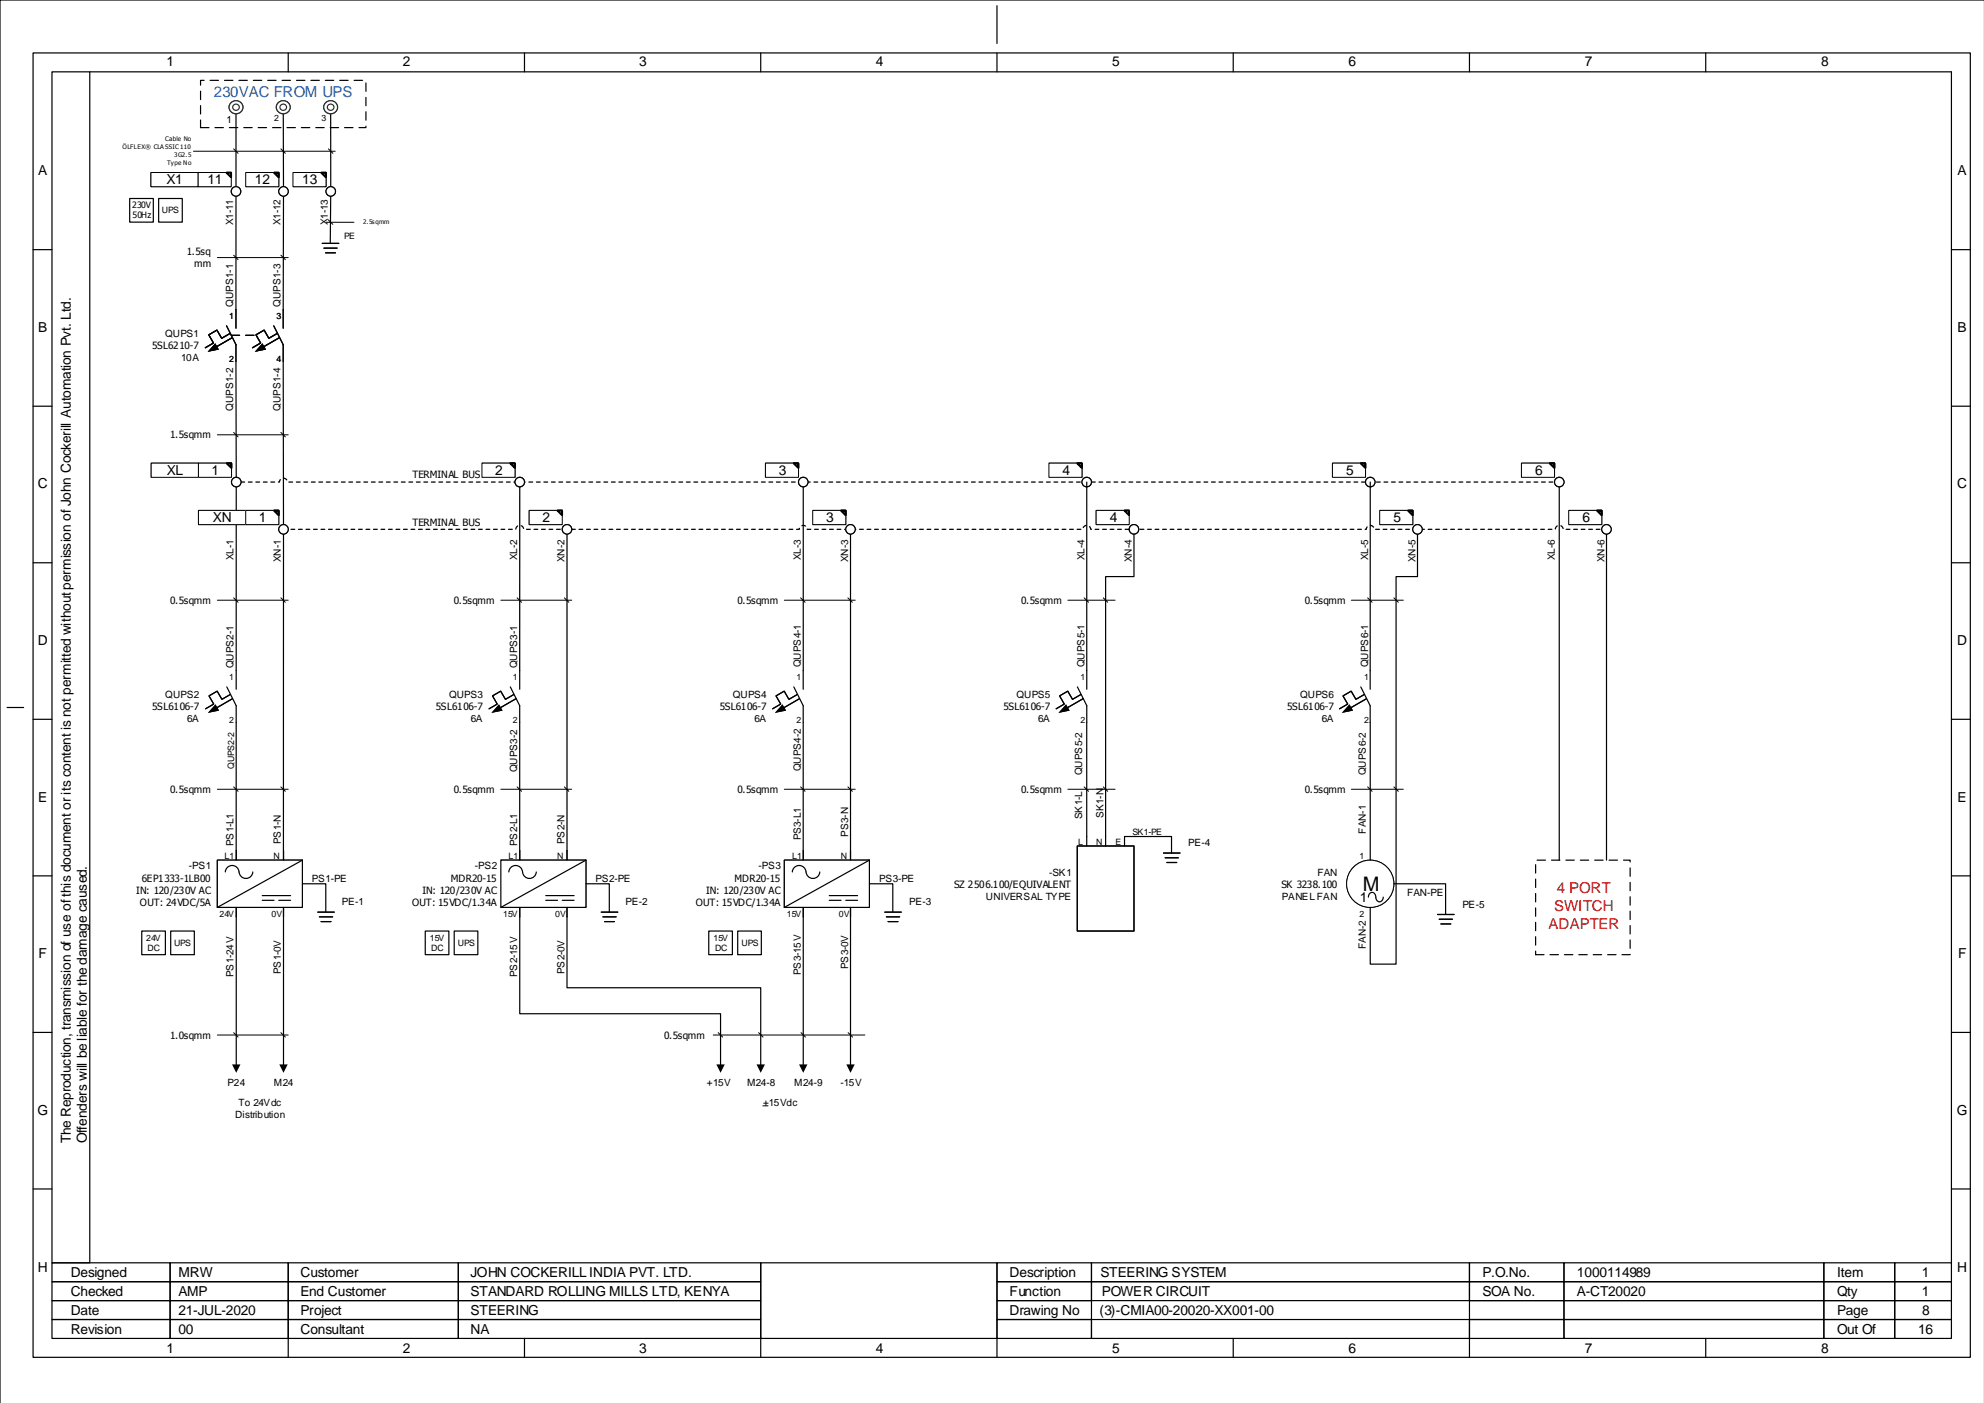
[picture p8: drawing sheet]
<svg xmlns="http://www.w3.org/2000/svg" width="420mm" height="297mm" viewBox="0 0 420 297" stroke-linecap="round" stroke-linejoin="round" font-family="sans-serif">
<g fill="none" stroke="#000" stroke-width=".25">
<path d="M419.9 0h-419.9v296.9M7 11.2h410v276h-410zM11 15.2h8v252h-8zM19 15.2h394v252M61 11.2v4M111 11.2v4M161 11.2v4M211 1.2v8M211 11.2v4M261 11.2v4M311 11.2v4M361 11.2v4"/>
<path d="M49.9 22.7v17.8M59.9 22.7l.1 17.8M70 22.7v17.8M7 52.8h4M413 52.8h4M47.9 68.9l2 4v3.5M48.6 70.6l-1.7 1-1-1.8-1.7 1 1 1.8-1.7 1M49.1 71.4l-3.3 2M49.9 65.5v3.9M57.9 68.9l2 4v3.5M58.6 70.6l-1.7 1-1-1.8-1.7 1 1 1.8-1.8 1M59.1 71.4l-3.4 2"/>
<path d="M59.9 65.5v3.9M7 86h4M413 86h4M7 119.1h4M60 112v40.8M413 119.1h4M1.5 149.7h3.5M7 152.2h4M413 152.2h4M7 185.3h4M413 185.3h4M7 218.5h4"/>
<path d="M413 218.5h4M7 251.6h4M413 251.6h4M11 279.2h25v4h-25zM11 275.2h25v4h-25zM11 271.2h25v4h-25zM11 267.2h25v4h-25zM36 279.2h25v4h-25zM36 275.2h25v4h-25zM36 271.2h25v4h-25zM36 267.2h25v4h-25zM61 279.2h36v4h-36z"/>
<path d="M61 275.2h36v4h-36zM61 271.2h36v4h-36zM61 267.2h36v4h-36zM97 279.2h64v4h-64zM97 275.2h64v4h-64zM97 271.2h64v4h-64zM97 267.2h64v4h-64zM161 267.2h50v16h-50zM211 279.2h20v4h-20zM211 275.2h20v4h-20zM211 271.2h20v4h-20zM211 267.2h20v4h-20z"/>
<path d="M231 279.2h80v4h-80zM231 271.2h80v4h-80zM231 267.2h80v4h-80zM311 279.2h20v4h-20zM311 275.2h20v4h-20zM311 271.2h20v4h-20zM311 267.2h20v4h-20zM331 279.2h55v4h-55zM331 275.2h55v4h-55zM331 271.2h55v4h-55zM331 267.2h55v4h-55zM386 279.2h15v4h-15z"/>
<path d="M386 275.2h15v4h-15zM386 271.2h15v4h-15zM386 267.2h15v4h-15zM401 279.2h12v4h-12zM401 275.2h12v4h-12zM401 271.2h12v4h-12zM401 267.2h12v4h-12zM61 283.2v4M111 283.2v4M161 283.2v4M211 283.2v4M261 283.2v4"/>
<path d="M311 283.2v4M361 283.2v4"/>
</g>
<path d="M51 102h8.1a.83 .83 0 0 1 .9-.8 .83 .83 0 0 1 .8 .8h269.2M60 112h49.2a.83 .83 0 0 1 .8-.8 .83 .83 0 0 1 .8 .8h58.4a.83 .83 0 0 1 .8-.8 .83 .83 0 0 1 .8 .8h58.4a.83 .83 0 0 1 .8-.8 .83 .83 0 0 1 .8 .8h58.4a.83 .83 0 0 1 .8-.8 .83 .83 0 0 1 .8 .8h38.4a.83 .83 0 0 1 .8-.8 .83 .83 0 0 1 .8 .8h9.2" fill="none" stroke="#000" stroke-width=".26" stroke-dasharray=".8 .8"/>
<path d="M42.4 17h35v10h-35zM48.9 70.9h5.2" fill="none" stroke="#000" stroke-width=".25" stroke-dasharray="1.8 1.3"/>
<path d="M45.6 72.6l.7 1.4-2.3 .4zM55.5 72.6l.8 1.4-2.4 .4z" fill="#000"/>
<circle cx="49.9" cy="22.7" r="1.42" fill="#fff"/>
<g fill="none" stroke="#008000" stroke-width=".25">
<circle cx="49.9" cy="22.7" r="1.42"/>
<circle cx="49.9" cy="22.7" r=".69"/>
</g>
<circle cx="49.9" cy="22.7" r="1.42" fill="#fff"/>
<g fill="none" stroke="#008000" stroke-width=".25">
<circle cx="49.9" cy="22.7" r="1.42"/>
<circle cx="49.9" cy="22.7" r=".69"/>
</g>
<circle cx="59.9" cy="22.7" r="1.42" fill="#fff"/>
<g fill="none" stroke="#008000" stroke-width=".25">
<circle cx="59.9" cy="22.7" r="1.42"/>
<circle cx="59.9" cy="22.7" r=".69"/>
</g>
<circle cx="59.9" cy="22.7" r="1.42" fill="#fff"/>
<g fill="none" stroke="#008000" stroke-width=".25">
<circle cx="59.9" cy="22.7" r="1.42"/>
<circle cx="59.9" cy="22.7" r=".69"/>
</g>
<circle cx="69.9" cy="22.7" r="1.42" fill="#fff"/>
<g fill="none" stroke="#008000" stroke-width=".25">
<circle cx="69.9" cy="22.7" r="1.42"/>
<circle cx="70" cy="22.7" r=".69"/>
</g>
<circle cx="69.9" cy="22.7" r="1.42" fill="#fff"/>
<g fill="none" stroke="#008000" stroke-width=".25">
<circle cx="69.9" cy="22.7" r="1.42"/>
<circle cx="70" cy="22.7" r=".69"/>
</g>
<path d="M40.9 32h30M49.4 31.5l1 .9M59.4 31.5l1 .9M69.5 31.5l.9 .9" fill="none" stroke="#000" stroke-width=".21"/>
<path d="M50 152.8v27.2M60 152.8v27.2M50 194v31.4M60 194v31.4M67.3 193h3.4M67.6 194h2.8M67.9 195h2.2" fill="none" stroke="#000" stroke-width=".25"/>
<path d="M49.1 225.2h1.8l-.9 1.8zM59.1 225.2h1.8l-.9 1.8z" fill="#000"/>
<path d="M46 182h18v10h-18z" fill-rule="evenodd" fill="#fff"/>
<path d="M46 182h18v10h-18zM47.7 184.5a1.46 1.46 0 0 1 1.4-1.4 1.46 1.46 0 0 1 1.5 1.4 1.45 1.45 0 0 0 1.5 1.4 1.45 1.45 0 0 0 1.4-1.4M50 180v2M50 192v2M55.5 189.5h6M55.5 190.5h2.5M59 190.5h2.5M60 180v2M60 192v2M64 182l-18 10" fill="none" stroke="#000" stroke-width=".25"/>
<path d="M46 182h18v10h-18z" fill-rule="evenodd" fill="#fff"/>
<path d="M46 182h18v10h-18zM47.7 184.5a1.46 1.46 0 0 1 1.4-1.4 1.46 1.46 0 0 1 1.5 1.4 1.45 1.45 0 0 0 1.5 1.4 1.45 1.45 0 0 0 1.4-1.4M50 180v2M50 192v2M55.5 189.5h6M55.5 190.5h2.5M59 190.5h2.5M60 180v2M60 192v2M64 187h5v6M64 182l-18 10" fill="none" stroke="#000" stroke-width=".25"/>
<path d="M30 197h5v5h-5z" fill-rule="evenodd" fill="#fff"/>
<path d="M30 197h5v5h-5z" fill="none" stroke="#000" stroke-width=".25"/>
<path d="M36.1 197h5v5h-5z" fill-rule="evenodd" fill="#fff"/>
<path d="M36.1 197h5v5h-5z" fill="none" stroke="#000" stroke-width=".25"/>
<path d="M27.4 42h5v5h-5z" fill-rule="evenodd" fill="#fff"/>
<path d="M27.4 42h5v5h-5z" fill="none" stroke="#000" stroke-width=".25"/>
<path d="M33.6 42h5v5h-5z" fill-rule="evenodd" fill="#fff"/>
<path d="M33.6 42h5v5h-5zM68.2 51.5h3.5M68.5 52.5h2.8M68.9 53.5h2.1M70 40.5l-.1 11M110 152.8v27.2M127.3 193h3.5M127.6 194h2.8M127.9 195h2.2" fill="none" stroke="#000" stroke-width=".25"/>
<path d="M106 182h18v10h-18z" fill-rule="evenodd" fill="#fff"/>
<path d="M106 182h18v10h-18zM107.7 184.5a1.46 1.46 0 0 1 1.4-1.4 1.46 1.46 0 0 1 1.5 1.4 1.45 1.45 0 0 0 1.5 1.4 1.45 1.45 0 0 0 1.4-1.4M110 180v2M110 192v2M115.5 189.5h6M115.5 190.5h2.5M119 190.5h2.5M120 180v2M120 192v2M124 182l-18 10" fill="none" stroke="#000" stroke-width=".25"/>
<path d="M106 182h18v10h-18z" fill-rule="evenodd" fill="#fff"/>
<path d="M106 182h18v10h-18zM107.7 184.5a1.46 1.46 0 0 1 1.4-1.4 1.46 1.46 0 0 1 1.5 1.4 1.45 1.45 0 0 0 1.5 1.4 1.45 1.45 0 0 0 1.4-1.4M110 180v2M110 192v2M115.5 189.5h6M115.5 190.5h2.5M119 190.5h2.5M120 180v2M120 192v2M124 187h5v6M124 182l-18 10" fill="none" stroke="#000" stroke-width=".25"/>
<path d="M90 197h5v5h-5z" fill-rule="evenodd" fill="#fff"/>
<path d="M90 197h5v5h-5z" fill="none" stroke="#000" stroke-width=".25"/>
<path d="M96.1 197h5v5h-5z" fill-rule="evenodd" fill="#fff"/>
<path d="M180 112v68M170 152.8v27.2M96.1 197h5v5h-5zM187.3 193h3.5M187.6 194h2.8M187.9 195h2.1" fill="none" stroke="#000" stroke-width=".25"/>
<path d="M110 102v39.9M120 112v68" fill="none" stroke="#000" stroke-width=".26"/>
<path d="M166 182h18v10h-18z" fill-rule="evenodd" fill="#fff"/>
<path d="M166 182h18v10h-18zM167.7 184.5a1.46 1.46 0 0 1 1.4-1.4 1.46 1.46 0 0 1 1.5 1.4 1.45 1.45 0 0 0 1.5 1.4 1.45 1.45 0 0 0 1.4-1.4M170 180v2M170 192v2M175.5 189.5h6M175.5 190.5h2.5M179 190.5h2.5M180 180v2M180 192v2M184 182l-18 10" fill="none" stroke="#000" stroke-width=".25"/>
<path d="M166 182h18v10h-18z" fill-rule="evenodd" fill="#fff"/>
<path d="M166 182h18v10h-18zM167.7 184.5a1.46 1.46 0 0 1 1.4-1.4 1.46 1.46 0 0 1 1.5 1.4 1.45 1.45 0 0 0 1.5 1.4 1.45 1.45 0 0 0 1.4-1.4M170 180v2M170 192v2M175.5 189.5h6M175.5 190.5h2.5M179 190.5h2.5M180 180v2M180 192v2M184 187h5v6M184 182l-18 10" fill="none" stroke="#000" stroke-width=".25"/>
<path d="M150 197h5v5h-5z" fill-rule="evenodd" fill="#fff"/>
<path d="M150 197h5v5h-5z" fill="none" stroke="#000" stroke-width=".25"/>
<path d="M156.1 197h5v5h-5z" fill-rule="evenodd" fill="#fff"/>
<path d="M230 152.8v26.2M234 177v2M238 179v-2h9.9v3.5M110 194v20.5h42.5v10.9M156.1 197h5v5h-5zM180 194v31.4M246.2 180.5h3.5M246.6 181.5h2.8M246.9 182.5h2.1" fill="none" stroke="#000" stroke-width=".25"/>
<path d="M161.4 234h1.2" fill="none" stroke="#000" stroke-width=".21"/>
<path d="M151.6 225.2h1.8l-.9 1.8zM179.1 225.2h1.8l-.9 1.8z" fill="#000"/>
<circle cx="290" cy="187" r="5" fill="#fff"/>
<circle cx="290" cy="187" r="5" fill="none" stroke="#000" stroke-width=".21"/>
<path d="M289.6 189.8a.81 .81 0 0 1 .8-1 .81 .81 0 0 1 .8 1 .81 .81 0 0 0 .8 1 .81 .81 0 0 0 .7-1" fill="none" stroke="#000" stroke-width=".25"/>
<circle cx="290" cy="187" r="5" fill="#fff"/>
<g fill="none" stroke="#000" stroke-width=".21">
<path d="M46 54.5h15M49.4 54l1 .9M59.4 54l1 .9M69 47h5.9M69.5 46.5l.9 1M46 92h15M49.4 91.5l1 .9M59.4 91.5l1 .9M46 127h15M49.4 126.5l1 .9M59.4 126.5l1 .9M106 127h15"/>
<path d="M109.4 126.5l1 .9M119.4 126.5l1 .9M46 167h15M49.4 166.5l1 .9M59.4 166.5l1 .9M46 219h15M49.4 218.5l1 .9M59.4 218.5l1 .9M150.9 219h32.1M152 218.5l.9 .9M179.5 218.5l.9 .9"/>
<circle cx="290" cy="187" r="5"/>
</g>
<path d="M59.9 76.4l.1 35.6M290 152.8v29.2M289.6 189.8a.81 .81 0 0 1 .8-1 .81 .81 0 0 1 .8 1 .81 .81 0 0 0 .8 1 .81 .81 0 0 0 .7-1M295 187h10.9v6.5M304.2 193.5h3.5M304.6 194.5h2.8M304.9 195.5h2.1" fill="none" stroke="#000" stroke-width=".25"/>
<circle cx="70" cy="40.5" r="1" fill="#fff"/>
<circle cx="70" cy="40.5" r="1" fill="none" stroke="#000" stroke-width=".25"/>
<path d="M62 36.5h7v3h-7z" fill-rule="evenodd" fill="#fff"/>
<path d="M62 36.5h7v3h-7z" fill="none" stroke="#000" stroke-width=".21"/>
<path d="M68 36.6h1v.9z" fill="#fff"/>
<path d="M68 36.6h1v.9z" fill="none" stroke="#000" stroke-width=".42"/>
<circle cx="70" cy="40.5" r="1" fill="#fff"/>
<circle cx="70" cy="40.5" r="1" fill="none" stroke="#000" stroke-width=".25"/>
<path d="M62 36.5h7v3h-7z" fill-rule="evenodd" fill="#fff"/>
<path d="M62 36.5h7v3h-7z" fill="none" stroke="#000" stroke-width=".21"/>
<path d="M68 36.6h1v.9z" fill="#fff"/>
<path d="M68 36.6h1v.9z" fill="none" stroke="#000" stroke-width=".42"/>
<path d="M49.9 40.5v25M60 40.5l-.1 25" fill="none" stroke="#000" stroke-width=".25"/>
<circle cx="49.9" cy="40.5" r="1" fill="#fff"/>
<circle cx="49.9" cy="40.5" r="1" fill="none" stroke="#000" stroke-width=".25"/>
<path d="M31.9 36.5h10v3h-10z" fill-rule="evenodd" fill="#fff"/>
<path d="M31.9 36.5h10v3h-10z" fill="none" stroke="#000" stroke-width=".21"/>
<path d="M41.9 36.5h7v3h-7z" fill-rule="evenodd" fill="#fff"/>
<path d="M41.9 36.5h7v3h-7z" fill="none" stroke="#000" stroke-width=".21"/>
<path d="M47.9 36.6h1v.9z" fill="#fff"/>
<path d="M47.9 36.6h1v.9z" fill="none" stroke="#000" stroke-width=".42"/>
<circle cx="49.9" cy="40.5" r="1" fill="#fff"/>
<circle cx="49.9" cy="40.5" r="1" fill="none" stroke="#000" stroke-width=".25"/>
<path d="M31.9 36.5h10v3h-10z" fill-rule="evenodd" fill="#fff"/>
<path d="M31.9 36.5h10v3h-10z" fill="none" stroke="#000" stroke-width=".21"/>
<path d="M41.9 36.5h7v3h-7z" fill-rule="evenodd" fill="#fff"/>
<path d="M41.9 36.5h7v3h-7z" fill="none" stroke="#000" stroke-width=".21"/>
<path d="M47.9 36.6h1v.9z" fill="#fff"/>
<path d="M47.9 36.6h1v.9z" fill="none" stroke="#000" stroke-width=".42"/>
<circle cx="60" cy="40.5" r="1" fill="#fff"/>
<circle cx="60" cy="40.5" r="1" fill="none" stroke="#000" stroke-width=".25"/>
<path d="M52 36.5h7v3h-7z" fill-rule="evenodd" fill="#fff"/>
<path d="M52 36.5h7v3h-7z" fill="none" stroke="#000" stroke-width=".21"/>
<path d="M58 36.6h.9v.9z" fill="#fff"/>
<path d="M58 36.6h.9v.9z" fill="none" stroke="#000" stroke-width=".42"/>
<circle cx="60" cy="40.5" r="1" fill="#fff"/>
<circle cx="60" cy="40.5" r="1" fill="none" stroke="#000" stroke-width=".25"/>
<path d="M52 36.5h7v3h-7z" fill-rule="evenodd" fill="#fff"/>
<path d="M52 36.5h7v3h-7z" fill="none" stroke="#000" stroke-width=".21"/>
<path d="M58 36.6h.9v.9z" fill="#fff"/>
<path d="M58 36.6h.9v.9z" fill="none" stroke="#000" stroke-width=".42"/>
<path d="M49.9 76.4l.1 65.5" fill="none" stroke="#000" stroke-width=".25"/>
<circle cx="60" cy="112" r="1" fill="#fff"/>
<circle cx="60" cy="112" r="1" fill="none" stroke="#000" stroke-width=".25"/>
<path d="M42 108h10v3h-10z" fill-rule="evenodd" fill="#fff"/>
<path d="M42 108h10v3h-10z" fill="none" stroke="#000" stroke-width=".21"/>
<path d="M52 108h7v3h-7z" fill-rule="evenodd" fill="#fff"/>
<path d="M52 108h7v3h-7z" fill="none" stroke="#000" stroke-width=".21"/>
<path d="M58 108h.9v1z" fill="#fff"/>
<path d="M58 108h.9v1z" fill="none" stroke="#000" stroke-width=".42"/>
<circle cx="60" cy="112" r="1" fill="#fff"/>
<circle cx="60" cy="112" r="1" fill="none" stroke="#000" stroke-width=".25"/>
<path d="M42 108h10v3h-10z" fill-rule="evenodd" fill="#fff"/>
<path d="M42 108h10v3h-10z" fill="none" stroke="#000" stroke-width=".21"/>
<path d="M52 108h7v3h-7z" fill-rule="evenodd" fill="#fff"/>
<path d="M52 108h7v3h-7z" fill="none" stroke="#000" stroke-width=".21"/>
<path d="M58 108h.9v1z" fill="#fff"/>
<path d="M58 108h.9v1z" fill="none" stroke="#000" stroke-width=".42"/>
<circle cx="50" cy="102" r="1" fill="#fff"/>
<circle cx="50" cy="102" r="1" fill="none" stroke="#000" stroke-width=".25"/>
<path d="M32 98h10v3h-10z" fill-rule="evenodd" fill="#fff"/>
<path d="M32 98h10v3h-10z" fill="none" stroke="#000" stroke-width=".21"/>
<path d="M42 98h7v3h-7z" fill-rule="evenodd" fill="#fff"/>
<path d="M42 98h7v3h-7z" fill="none" stroke="#000" stroke-width=".21"/>
<path d="M48 98.1h1v.9z" fill="#fff"/>
<path d="M48 98.1h1v.9z" fill="none" stroke="#000" stroke-width=".42"/>
<circle cx="50" cy="102" r="1" fill="#fff"/>
<circle cx="50" cy="102" r="1" fill="none" stroke="#000" stroke-width=".25"/>
<path d="M32 98h10v3h-10z" fill-rule="evenodd" fill="#fff"/>
<path d="M32 98h10v3h-10z" fill="none" stroke="#000" stroke-width=".21"/>
<path d="M42 98h7v3h-7z" fill-rule="evenodd" fill="#fff"/>
<path d="M42 98h7v3h-7z" fill="none" stroke="#000" stroke-width=".21"/>
<path d="M48 98.1h1v.9z" fill="#fff"/>
<path d="M48 98.1h1v.9z" fill="none" stroke="#000" stroke-width=".42"/>
<circle cx="120" cy="112" r="1" fill="#fff"/>
<circle cx="120" cy="112" r="1" fill="none" stroke="#000" stroke-width=".25"/>
<path d="M112 108h7v3h-7z" fill-rule="evenodd" fill="#fff"/>
<path d="M112 108h7v3h-7z" fill="none" stroke="#000" stroke-width=".21"/>
<path d="M118 108h.9v1z" fill="#fff"/>
<path d="M118 108h.9v1z" fill="none" stroke="#000" stroke-width=".42"/>
<circle cx="120" cy="112" r="1" fill="#fff"/>
<circle cx="120" cy="112" r="1" fill="none" stroke="#000" stroke-width=".25"/>
<path d="M112 108h7v3h-7z" fill-rule="evenodd" fill="#fff"/>
<path d="M112 108h7v3h-7z" fill="none" stroke="#000" stroke-width=".21"/>
<path d="M118 108h.9v1z" fill="#fff"/>
<path d="M118 108h.9v1z" fill="none" stroke="#000" stroke-width=".42"/>
<circle cx="110" cy="102" r="1" fill="#fff"/>
<circle cx="110" cy="102" r="1" fill="none" stroke="#000" stroke-width=".25"/>
<path d="M102 98h7v3h-7z" fill-rule="evenodd" fill="#fff"/>
<path d="M102 98h7v3h-7z" fill="none" stroke="#000" stroke-width=".21"/>
<path d="M108 98.1h.9v.9z" fill="#fff"/>
<path d="M108 98.1h.9v.9z" fill="none" stroke="#000" stroke-width=".42"/>
<circle cx="110" cy="102" r="1" fill="#fff"/>
<circle cx="110" cy="102" r="1" fill="none" stroke="#000" stroke-width=".25"/>
<path d="M102 98h7v3h-7z" fill-rule="evenodd" fill="#fff"/>
<path d="M102 98h7v3h-7z" fill="none" stroke="#000" stroke-width=".21"/>
<path d="M108 98.1h.9v.9z" fill="#fff"/>
<path d="M108 98.1h.9v.9z" fill="none" stroke="#000" stroke-width=".42"/>
<path d="M170 102v39.9" fill="none" stroke="#000" stroke-width=".25"/>
<circle cx="180" cy="112" r="1" fill="#fff"/>
<circle cx="180" cy="112" r="1" fill="none" stroke="#000" stroke-width=".25"/>
<path d="M172 108h7v3h-7z" fill-rule="evenodd" fill="#fff"/>
<path d="M172 108h7v3h-7z" fill="none" stroke="#000" stroke-width=".21"/>
<path d="M178 108h1v1z" fill="#fff"/>
<path d="M178 108h1v1z" fill="none" stroke="#000" stroke-width=".42"/>
<circle cx="180" cy="112" r="1" fill="#fff"/>
<circle cx="180" cy="112" r="1" fill="none" stroke="#000" stroke-width=".25"/>
<path d="M172 108h7v3h-7z" fill-rule="evenodd" fill="#fff"/>
<path d="M172 108h7v3h-7z" fill="none" stroke="#000" stroke-width=".21"/>
<path d="M178 108h1v1z" fill="#fff"/>
<path d="M178 108h1v1z" fill="none" stroke="#000" stroke-width=".42"/>
<circle cx="170" cy="102" r="1" fill="#fff"/>
<circle cx="170" cy="102" r="1" fill="none" stroke="#000" stroke-width=".25"/>
<path d="M162 98h7v3h-7z" fill-rule="evenodd" fill="#fff"/>
<path d="M162 98h7v3h-7z" fill="none" stroke="#000" stroke-width=".21"/>
<path d="M168 98.1h.9v.9z" fill="#fff"/>
<path d="M168 98.1h.9v.9z" fill="none" stroke="#000" stroke-width=".42"/>
<circle cx="170" cy="102" r="1" fill="#fff"/>
<circle cx="170" cy="102" r="1" fill="none" stroke="#000" stroke-width=".25"/>
<path d="M162 98h7v3h-7z" fill-rule="evenodd" fill="#fff"/>
<path d="M162 98h7v3h-7z" fill="none" stroke="#000" stroke-width=".21"/>
<path d="M168 98.1h.9v.9z" fill="#fff"/>
<path d="M168 98.1h.9v.9z" fill="none" stroke="#000" stroke-width=".42"/>
<circle cx="240" cy="112" r="1" fill="#fff"/>
<circle cx="240" cy="112" r="1" fill="none" stroke="#000" stroke-width=".25"/>
<path d="M232 108h7v3h-7z" fill-rule="evenodd" fill="#fff"/>
<path d="M232 108h7v3h-7z" fill="none" stroke="#000" stroke-width=".21"/>
<path d="M238 108h.9v1z" fill="#fff"/>
<path d="M238 108h.9v1z" fill="none" stroke="#000" stroke-width=".42"/>
<circle cx="240" cy="112" r="1" fill="#fff"/>
<circle cx="240" cy="112" r="1" fill="none" stroke="#000" stroke-width=".25"/>
<path d="M232 108h7v3h-7z" fill-rule="evenodd" fill="#fff"/>
<path d="M232 108h7v3h-7z" fill="none" stroke="#000" stroke-width=".21"/>
<path d="M238 108h.9v1z" fill="#fff"/>
<path d="M238 108h.9v1z" fill="none" stroke="#000" stroke-width=".42"/>
<circle cx="230" cy="102" r="1" fill="#fff"/>
<circle cx="230" cy="102" r="1" fill="none" stroke="#000" stroke-width=".25"/>
<path d="M222 98h7v3h-7z" fill-rule="evenodd" fill="#fff"/>
<path d="M222 98h7v3h-7z" fill="none" stroke="#000" stroke-width=".21"/>
<path d="M228 98.1h.9v.9z" fill="#fff"/>
<path d="M228 98.1h.9v.9z" fill="none" stroke="#000" stroke-width=".42"/>
<circle cx="230" cy="102" r="1" fill="#fff"/>
<circle cx="230" cy="102" r="1" fill="none" stroke="#000" stroke-width=".25"/>
<path d="M222 98h7v3h-7z" fill-rule="evenodd" fill="#fff"/>
<path d="M222 98h7v3h-7z" fill="none" stroke="#000" stroke-width=".21"/>
<path d="M228 98.1h.9v.9z" fill="#fff"/>
<path d="M228 98.1h.9v.9z" fill="none" stroke="#000" stroke-width=".42"/>
<path d="M230 102v39.9M240 113v9h-6v55" fill="none" stroke="#000" stroke-width=".25"/>
<circle cx="290" cy="102" r="1" fill="#fff"/>
<circle cx="290" cy="102" r="1" fill="none" stroke="#000" stroke-width=".25"/>
<path d="M282 98h7v3h-7z" fill-rule="evenodd" fill="#fff"/>
<path d="M282 98h7v3h-7z" fill="none" stroke="#000" stroke-width=".21"/>
<path d="M288 98.1h.9v.9z" fill="#fff"/>
<path d="M288 98.1h.9v.9z" fill="none" stroke="#000" stroke-width=".42"/>
<circle cx="290" cy="102" r="1" fill="#fff"/>
<circle cx="290" cy="102" r="1" fill="none" stroke="#000" stroke-width=".25"/>
<path d="M282 98h7v3h-7z" fill-rule="evenodd" fill="#fff"/>
<path d="M282 98h7v3h-7z" fill="none" stroke="#000" stroke-width=".21"/>
<path d="M288 98.1h.9v.9z" fill="#fff"/>
<path d="M288 98.1h.9v.9z" fill="none" stroke="#000" stroke-width=".42"/>
<path d="M290 102v39.9M300 112v10h-4.5v82h-5.5v-12" fill="none" stroke="#000" stroke-width=".25"/>
<circle cx="300" cy="112" r="1" fill="#fff"/>
<circle cx="300" cy="112" r="1" fill="none" stroke="#000" stroke-width=".25"/>
<path d="M292 108h7v3h-7z" fill-rule="evenodd" fill="#fff"/>
<path d="M292 108h7v3h-7z" fill="none" stroke="#000" stroke-width=".21"/>
<path d="M298 108h.9v1z" fill="#fff"/>
<path d="M298 108h.9v1z" fill="none" stroke="#000" stroke-width=".42"/>
<circle cx="300" cy="112" r="1" fill="#fff"/>
<circle cx="300" cy="112" r="1" fill="none" stroke="#000" stroke-width=".25"/>
<path d="M292 108h7v3h-7z" fill-rule="evenodd" fill="#fff"/>
<path d="M292 108h7v3h-7z" fill="none" stroke="#000" stroke-width=".21"/>
<path d="M298 108h.9v1z" fill="#fff"/>
<path d="M298 108h.9v1z" fill="none" stroke="#000" stroke-width=".42"/>
<g fill="none" stroke="#000" stroke-width=".25">
<path d="M330 102v80M340 112v70M48 145.3l2 4v3.5M48.7 147l-1.7 1-1-1.8-1.8 1 1 1.8-1.7 1M49.2 147.8l-3.4 2M50 141.9v3.9M108 145.3l2 4v3.5M108.7 147l-1.7 1-1-1.8-1.8 1 1 1.8-1.7 1M109.2 147.8l-3.4 2M110 141.9v3.9M168 145.3l2 4v3.5M168.7 147l-1.7 1-1-1.8-1.8 1 1 1.8-1.7 1"/>
<path d="M169.2 147.8l-3.4 2M170 141.9v3.9M228 145.3l2 4v3.5M228.7 147l-1.7 1-1-1.8-1.7 1 1 1.8-1.8 1M229.2 147.8l-3.4 2M230 141.9v3.9M288 145.3l2 4v3.5M288.7 147l-1.7 1-1-1.8-1.8 1 1 1.8-1.7 1M289.2 147.8l-3.4 2M290 141.9v3.9M120 194v15h41v16.4M170 194v31.4"/>
</g>
<path d="M45.6 149l.8 1.4-2.4 .4zM105.6 149l.8 1.4-2.4 .4zM165.6 149l.8 1.4-2.4 .4zM225.6 149l.8 1.4-2.4 .4zM285.6 149l.8 1.4-2.4 .4zM160.1 225.2h1.8l-.9 1.8zM169.1 225.2h1.8l-.9 1.8z" fill="#000"/>
<path d="M160.6 218.5l.9 .9M169.5 218.5l1 .9" fill="none" stroke="#000" stroke-width=".21"/>
<circle cx="330" cy="102" r="1" fill="#fff"/>
<circle cx="330" cy="102" r="1" fill="none" stroke="#000" stroke-width=".25"/>
<path d="M322 98h7v3h-7z" fill-rule="evenodd" fill="#fff"/>
<path d="M322 98h7v3h-7z" fill="none" stroke="#000" stroke-width=".21"/>
<path d="M328 98.1h1v.9z" fill="#fff"/>
<path d="M328 98.1h1v.9z" fill="none" stroke="#000" stroke-width=".42"/>
<circle cx="330" cy="102" r="1" fill="#fff"/>
<circle cx="330" cy="102" r="1" fill="none" stroke="#000" stroke-width=".25"/>
<path d="M322 98h7v3h-7z" fill-rule="evenodd" fill="#fff"/>
<path d="M322 98h7v3h-7z" fill="none" stroke="#000" stroke-width=".21"/>
<path d="M328 98.1h1v.9z" fill="#fff"/>
<path d="M328 98.1h1v.9z" fill="none" stroke="#000" stroke-width=".42"/>
<circle cx="340" cy="112" r="1" fill="#fff"/>
<circle cx="340" cy="112" r="1" fill="none" stroke="#000" stroke-width=".25"/>
<path d="M332 108h7v3h-7z" fill-rule="evenodd" fill="#fff"/>
<path d="M332 108h7v3h-7z" fill="none" stroke="#000" stroke-width=".21"/>
<path d="M338 108h.9v1z" fill="#fff"/>
<path d="M338 108h.9v1z" fill="none" stroke="#000" stroke-width=".42"/>
<circle cx="340" cy="112" r="1" fill="#fff"/>
<circle cx="340" cy="112" r="1" fill="none" stroke="#000" stroke-width=".25"/>
<path d="M332 108h7v3h-7z" fill-rule="evenodd" fill="#fff"/>
<path d="M332 108h7v3h-7z" fill="none" stroke="#000" stroke-width=".21"/>
<path d="M338 108h.9v1z" fill="#fff"/>
<path d="M338 108h.9v1z" fill="none" stroke="#000" stroke-width=".42"/>
<path d="M325 182h20v20h-20z" fill="none" stroke="#000" stroke-width=".25" stroke-dasharray="1.8 1.3"/>
<path d="M228 179h12v18h-12z" fill="none" stroke="#000" stroke-width=".25"/>
<g fill="none" stroke="#000" stroke-width=".21">
<path d="M166 127h15M169.4 126.5l1 .9M179.4 126.5l1 .9M226 127h10M229.4 126.5l1 .9M233.5 126.5l.9 .9M286 127h11M289.4 126.5l1 .9M295 126.5l.9 .9M106 167h15M109.4 166.5l1 .9M119.4 166.5l1 .9"/>
<path d="M166 167h15M169.4 166.5l1 .9M179.4 166.5l1 .9M226 167h10M229.4 166.5l1 .9M233.5 166.5l.9 .9M286 167h11M289.4 166.5l1 .9M295 166.5l.9 .9"/>
</g>
<text font-size="4.2" x="288.4" y="188.4">M</text>
<text font-size="3.2" fill="#285ea6" x="45.2" y="20.5">230VAC FROM UPS</text>
<g font-size="3.2" fill="#f00">
<text x="329.5" y="189">4 PORT</text>
<text x="327.7" y="196.6">ADAPTER</text>
<text x="328.9" y="192.8">SWITCH</text>
</g>
<g font-size="2.9">
<text x="35.2" y="14.1">1</text>
<text x="85.3" y="14.1">2</text>
<text x="135.3" y="14.1">3</text>
<text x="185.3" y="14.1">4</text>
<text x="235.4" y="14.1">5</text>
<text x="285.4" y="14.1">6</text>
<text x="335.4" y="14.1">7</text>
<text x="385.5" y="14.1">8</text>
<text x="8.1" y="37">A</text>
<text x="35.2" y="39">X1</text>
<text x="43.9" y="39">11</text>
<text x="54" y="39">12</text>
<text x="64" y="39">13</text>
<text x="414.3" y="37">A</text>
<text x="8.1" y="70.2">B</text>
<text x="414.3" y="70.2">B</text>
<text x="35.3" y="100.5">XL</text>
<text x="44.7" y="100.5">1</text>
<text x="104.8" y="100.5">2</text>
<text x="164.8" y="100.5">3</text>
<text x="224.9" y="100.5">4</text>
<text x="284.9" y="100.5">5</text>
<text x="324.9" y="100.5">6</text>
<text x="8" y="103.3">C</text>
<text x="414.2" y="103.3">C</text>
<text x="45.1" y="110.5">XN</text>
<text x="54.8" y="110.5">1</text>
<text x="114.8" y="110.5">2</text>
<text x="174.8" y="110.5">3</text>
<text x="234.9" y="110.5">4</text>
<text x="294.9" y="110.5">5</text>
<text x="334.9" y="110.5">6</text>
<text x="8" y="136.5">D</text>
<text x="414.2" y="136.5">D</text>
<text x="8.1" y="169.6">E</text>
<text x="414.3" y="169.6">E</text>
<text x="287.8" y="190.8">1</text>
<text x="8.1" y="202.8">F</text>
<text x="414.4" y="202.8">F</text>
<text x="7.9" y="235.9">G</text>
<text x="414.2" y="235.9">G</text>
<text x="15" y="241.9" transform="rotate(-90 15 241.9)">The Reproduction, transmission of use of this document or its content is not permitted without permission of John Cockerill Automation Pvt. Ltd.</text>
<text x="18.4" y="241.9" transform="rotate(-90 18.4 241.9)">Offenders will be liable for the damage caused.</text>
<text x="8" y="269.1">H</text>
<text x="414.2" y="269.1">H</text>
<text x="15" y="274.3">Checked</text>
<text x="15" y="270.3">Designed</text>
<text x="37.8" y="270.1">MRW</text>
<text x="37.8" y="274.2">AMP</text>
<text x="63.6" y="274.3">End Customer</text>
<text x="63.6" y="270.3">Customer</text>
<text x="99.6" y="274.3">STANDARD ROLLING MILLS LTD, KENYA</text>
<text x="99.6" y="270.3">JOHN COCKERILL INDIA PVT. LTD.</text>
<text x="213.7" y="274.3">Function</text>
<text x="213.7" y="270.3">Description</text>
<text x="232.9" y="270.1">STEERING SYSTEM</text>
<text x="233.2" y="274.2">POWER CIRCUIT</text>
<text x="313.7" y="274.3">SOA No.</text>
<text x="313.7" y="270.3">P.O.No.</text>
<text x="333.8" y="274.3">A-CT20020</text>
<text x="333.8" y="270.3">1000114989</text>
<text x="388.8" y="274.3">Qty</text>
<text x="388.8" y="270.3">Item</text>
<text x="406.7" y="274.2">1</text>
<text x="406.7" y="270.1">1</text>
<text x="15" y="278.3">Date</text>
<text x="37.8" y="278.2">21-JUL-2020</text>
<text x="63.6" y="278.3">Project</text>
<text x="99.6" y="278.3">STEERING</text>
<text x="213.7" y="278.3">Drawing No</text>
<text x="232.7" y="278.2">(3)-CMIA00-20020-XX001-00</text>
<text x="388.8" y="278.3">Page</text>
<text x="406.8" y="278.2">8</text>
<text x="15" y="282.3">Revision</text>
<text x="35.2" y="286.3">1</text>
<text x="37.8" y="282.2">00</text>
<text x="63.6" y="282.3">Consultant</text>
<text x="85.3" y="286.3">2</text>
<text x="99.6" y="282.3">NA</text>
<text x="135.3" y="286.3">3</text>
<text x="185.3" y="286.3">4</text>
<text x="235.4" y="286.3">5</text>
<text x="285.4" y="286.3">6</text>
<text x="335.4" y="286.3">7</text>
<text x="385.5" y="286.3">8</text>
<text x="388.8" y="282.3">Out Of</text>
<text x="405.9" y="282.2">16</text>
</g>
<g font-size="2.1">
<text x="47.9" y="26">1</text>
<text x="49.4" y="47.7" transform="rotate(-90 49.4 47.7)">X1-11</text>
<text x="59.4" y="47.7" transform="rotate(-90 59.4 47.7)">X1-12</text>
<text x="69.4" y="47.7" transform="rotate(-90 69.4 47.7)">X1-13</text>
<text x="39.5" y="53.9">1.5sq</text>
<text x="41.1" y="56.5">mm</text>
<text x="49.4" y="64.9" transform="rotate(-90 49.4 64.9)">QUPS1-1</text>
<text x="59.4" y="64.9" transform="rotate(-90 59.4 64.9)">QUPS1-3</text>
<text x="34.9" y="71.3">QUPS1</text>
<text x="32.2" y="73.8">5SL6210-7</text>
<text x="38.4" y="76.4">10A</text>
<text x="49.4" y="86.9" transform="rotate(-90 49.4 86.9)">QUPS1-2</text>
<text x="59.4" y="86.9" transform="rotate(-90 59.4 86.9)">QUPS1-4</text>
<text x="36" y="92.7">1.5sqmm</text>
<text x="87.3" y="101.2">TERMINAL BUS</text>
<text x="87.3" y="111.2">TERMINAL BUS</text>
<text x="49.4" y="118.6" transform="rotate(-90 49.4 118.6)">XL-1</text>
<text x="59.4" y="118.9" transform="rotate(-90 59.4 118.9)">XN-1</text>
<text x="109.4" y="118.6" transform="rotate(-90 109.4 118.6)">XL-2</text>
<text x="119.4" y="118.9" transform="rotate(-90 119.4 118.9)">XN-2</text>
<text x="169.5" y="118.6" transform="rotate(-90 169.5 118.6)">XL-3</text>
<text x="179.5" y="118.9" transform="rotate(-90 179.5 118.9)">XN-3</text>
<text x="229.5" y="118.6" transform="rotate(-90 229.5 118.6)">XL-4</text>
<text x="239.5" y="118.9" transform="rotate(-90 239.5 118.9)">XN-4</text>
<text x="289.5" y="118.6" transform="rotate(-90 289.5 118.6)">XL-5</text>
<text x="299.6" y="118.9" transform="rotate(-90 299.6 118.9)">XN-5</text>
<text x="329.1" y="118.6" transform="rotate(-90 329.1 118.6)">XL-6</text>
<text x="339.6" y="118.9" transform="rotate(-90 339.6 118.9)">XN-6</text>
<text x="36" y="127.7">0.5sqmm</text>
<text x="96" y="127.7">0.5sqmm</text>
<text x="156.1" y="127.7">0.5sqmm</text>
<text x="216.1" y="127.7">0.5sqmm</text>
<text x="276.1" y="127.7">0.5sqmm</text>
<text x="49.4" y="141.4" transform="rotate(-90 49.4 141.4)">QUPS2-1</text>
<text x="109.5" y="141.4" transform="rotate(-90 109.5 141.4)">QUPS3-1</text>
<text x="169.5" y="141.2" transform="rotate(-90 169.5 141.2)">QUPS4-1</text>
<text x="229.5" y="141.2" transform="rotate(-90 229.5 141.2)">QUPS5-1</text>
<text x="289.5" y="141.2" transform="rotate(-90 289.5 141.2)">QUPS6-1</text>
<text x="35" y="147.7">QUPS2</text>
<text x="95" y="147.7">QUPS3</text>
<text x="155.1" y="147.7">QUPS4</text>
<text x="215.1" y="147.7">QUPS5</text>
<text x="275.1" y="147.7">QUPS6</text>
<text x="32.2" y="150.3">5SL6106-7</text>
<text x="39.6" y="152.8">6A</text>
<text x="92.3" y="150.3">5SL6106-7</text>
<text x="99.6" y="152.8">6A</text>
<text x="152.3" y="150.3">5SL6106-7</text>
<text x="159.7" y="152.8">6A</text>
<text x="212.4" y="150.3">5SL6106-7</text>
<text x="219.7" y="152.8">6A</text>
<text x="272.4" y="150.3">5SL6106-7</text>
<text x="279.7" y="152.8">6A</text>
<text x="36" y="167.8">0.5sqmm</text>
<text x="96" y="167.8">0.5sqmm</text>
<text x="109.5" y="163.4" transform="rotate(-90 109.5 163.4)">QUPS3-2</text>
<text x="156.1" y="167.8">0.5sqmm</text>
<text x="169.5" y="163.2" transform="rotate(-90 169.5 163.2)">QUPS4-2</text>
<text x="216.1" y="167.8">0.5sqmm</text>
<text x="229" y="164" transform="rotate(-90 229 164)">QUPS5-2</text>
<text x="276.1" y="167.8">0.5sqmm</text>
<text x="289" y="164" transform="rotate(-90 289 164)">QUPS6-2</text>
<text x="229" y="173.3" transform="rotate(-90 229 173.3)">SK1-L</text>
<text x="233.5" y="173" transform="rotate(-90 233.5 173)">SK1-N</text>
<text x="49.4" y="179" transform="rotate(-90 49.4 179)">PS1-L1</text>
<text x="59.4" y="178.6" transform="rotate(-90 59.4 178.6)">PS1-N</text>
<text x="109.5" y="179" transform="rotate(-90 109.5 179)">PS2-L1</text>
<text x="119.5" y="178.6" transform="rotate(-90 119.5 178.6)">PS2-N</text>
<text x="169.5" y="177.8" transform="rotate(-90 169.5 177.8)">PS3-L1</text>
<text x="179.5" y="177" transform="rotate(-90 179.5 177)">PS3-N</text>
<text x="251.4" y="179">PE-4</text>
<text x="289" y="176.4" transform="rotate(-90 289 176.4)">FAN-1</text>
<text x="40" y="184">-PS1</text>
<text x="100.5" y="184">-PS2</text>
<text x="160.5" y="184">-PS3</text>
<text x="222.1" y="185.3">-SK1</text>
<text x="278.8" y="185.3">FAN</text>
<text x="28.8" y="189.1">IN: 120/230V AC</text>
<text x="29.6" y="191.6">OUT: 24VDC/5A</text>
<text x="30" y="186.5">6EP1333-1LB00</text>
<text x="66" y="186.5">PS1-PE</text>
<text x="72.3" y="191.5">PE-1</text>
<text x="87.2" y="191.6">OUT: 15VDC/1.34A</text>
<text x="89.4" y="189.1">IN: 120/230V AC</text>
<text x="95.4" y="186.5">MDR20-15</text>
<text x="126" y="186.5">PS2-PE</text>
<text x="132.4" y="191.5">PE-2</text>
<text x="147.2" y="191.6">OUT: 15VDC/1.34A</text>
<text x="149.4" y="189.1">IN: 120/230V AC</text>
<text x="155.5" y="186.5">MDR20-15</text>
<text x="186.1" y="186.5">PS3-PE</text>
<text x="192.4" y="191.5">PE-3</text>
<text x="201.9" y="187.8">SZ 2506.100/EQUIVALENT</text>
<text x="208.7" y="190.4">UNIVERSAL TYPE</text>
<text x="271.3" y="187.8">SK 3238.100</text>
<text x="271.3" y="190.4">PANEL FAN</text>
<text x="297.8" y="189.5">FAN-PE</text>
<text x="309.5" y="192">PE-5</text>
<text x="289" y="200.8" transform="rotate(-90 289 200.8)">FAN-2</text>
<text x="49.4" y="206.7" transform="rotate(-90 49.4 206.7)">PS1-24V</text>
<text x="59.4" y="206.1" transform="rotate(-90 59.4 206.1)">PS1-0V</text>
<text x="109.5" y="206.7" transform="rotate(-90 109.5 206.7)">PS2-15V</text>
<text x="119.5" y="206.1" transform="rotate(-90 119.5 206.1)">PS2-0V</text>
<text x="169.5" y="206.3" transform="rotate(-90 169.5 206.3)">PS3-15V</text>
<text x="179.5" y="205.1" transform="rotate(-90 179.5 205.1)">PS3-0V</text>
<text x="36" y="219.8">1.0sqmm</text>
<text x="140.6" y="219.8">0.5sqmm</text>
<text x="48.1" y="229.8">P24</text>
<text x="50.5" y="234">To 24Vdc</text>
<text x="58" y="229.8">M24</text>
<text x="149.6" y="229.8">+15V</text>
<text x="158.1" y="229.8">M24-8</text>
<text x="161.5" y="234">+15Vdc</text>
<text x="168.1" y="229.8">M24-9</text>
<text x="177.9" y="229.8">-15V</text>
<text x="49.7" y="236.5">Distribution</text>
</g>
<g font-size="1.9">
<text x="58" y="25.7">2</text>
<text x="68" y="25.7">3</text>
<text x="28" y="44">230V</text>
<text x="28" y="46.1">50Hz</text>
<text x="34.3" y="45.1">UPS</text>
<text x="72.8" y="50.5">PE</text>
<text x="48.5" y="67.5">1</text>
<text x="58.5" y="67.5">3</text>
<text x="48.5" y="76.5">2</text>
<text x="58.5" y="76.5">4</text>
<text x="48.5" y="144">1</text>
<text x="108.6" y="144">1</text>
<text x="168.6" y="144">1</text>
<text x="228.7" y="144">1</text>
<text x="288.7" y="144">1</text>
<text x="48.5" y="153">2</text>
<text x="108.6" y="153">2</text>
<text x="168.6" y="153">2</text>
<text x="228.7" y="153">2</text>
<text x="288.7" y="153">2</text>
<text x="49.5" y="162.6" transform="rotate(-90 49.5 162.6)">QUPS2-2</text>
<text x="228.1" y="178.7">L</text>
<text x="232" y="178.7">N</text>
<text x="236.1" y="178.7">E</text>
<text x="239.7" y="176.6">SK1-PE</text>
<text x="47.5" y="181.7">L1</text>
<text x="57.9" y="181.7">N</text>
<text x="107.6" y="181.7">L1</text>
<text x="117.9" y="181.7">N</text>
<text x="167.6" y="181.7">L1</text>
<text x="178" y="181.7">N</text>
<text x="287.7" y="181.7">1</text>
<text x="46.5" y="194.1">24V</text>
<text x="57.5" y="194.1">0V</text>
<text x="106.5" y="194.1">15V</text>
<text x="117.5" y="194.1">0V</text>
<text x="166.5" y="194.1">15V</text>
<text x="177.5" y="194.1">0V</text>
<text x="287.7" y="194.1">2</text>
<text x="30.9" y="199.2">24V</text>
<text x="31.2" y="201.3">DC</text>
<text x="36.8" y="200.2">UPS</text>
<text x="91" y="199.2">15V</text>
<text x="91.3" y="201.3">DC</text>
<text x="96.9" y="200.2">UPS</text>
<text x="151" y="199.2">15V</text>
<text x="151.3" y="201.3">DC</text>
<text x="156.9" y="200.2">UPS</text>
</g>
<g font-size="1.3">
<text x="35" y="29.9">Cable No</text>
<text x="26" y="31.6">ÖLFLEX® CLA SSIC 110</text>
<text x="35.4" y="35">Type No</text>
<text x="36.9" y="33.3">3G2.5</text>
<text x="76.8" y="47.5">2.5sqmm</text>
</g>
</svg>
